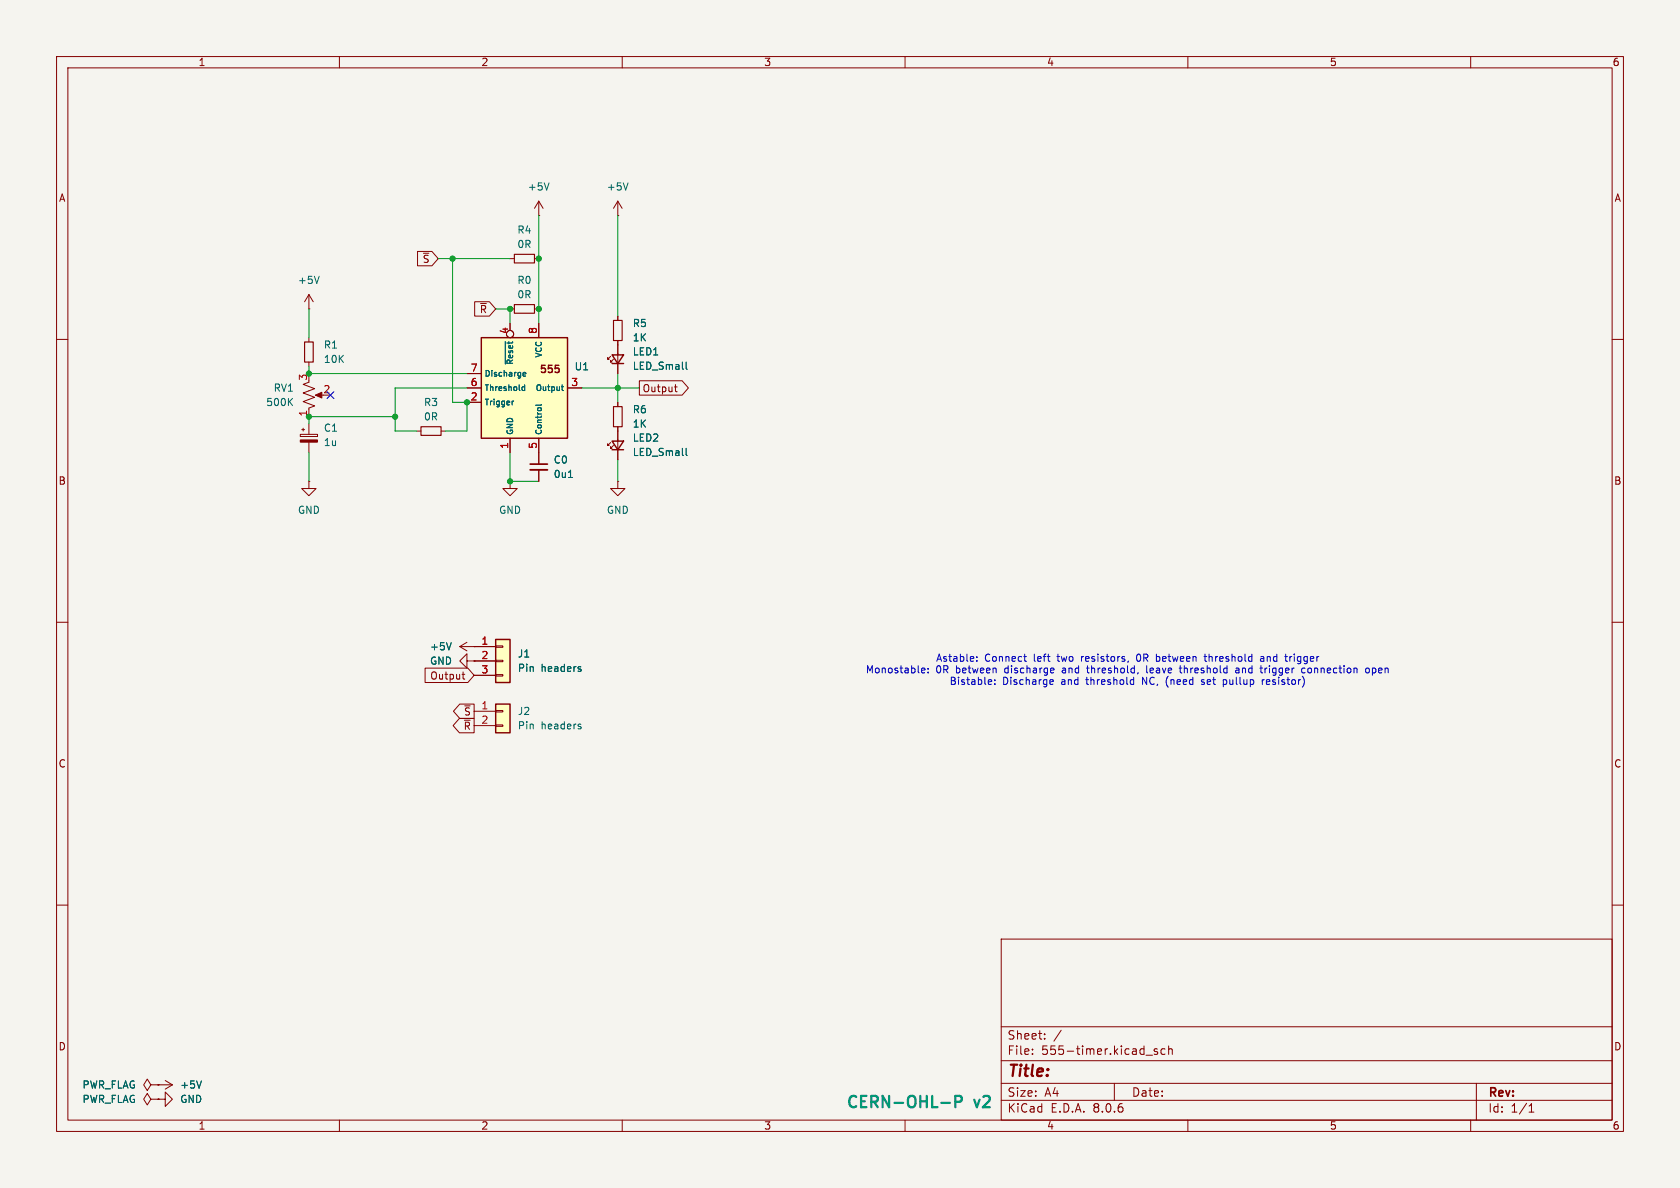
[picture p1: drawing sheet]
<svg xmlns="http://www.w3.org/2000/svg" width="297mm" height="210mm" viewBox="0 0 297 210" stroke-linecap="round" stroke-linejoin="round" font-family="sans-serif">
<path d="M0 0h297v210h-297z" fill="#f5f4ef" stroke="#f5f4ef" stroke-width=".18"/>
<g fill="none" stroke="#840000" stroke-width=".18">
<path d="M10 10h277v190h-277zM12 12h273v186h-273zM60 10v2M110 10v2M160 10v2M210 10v2M260 10v2M10 60h2M285 60h2M54.6 67.6l-1 .3 2 .8-2 .8 2 .7-2 .8 2 .8-1 .3v1.6M56.1 69.9h1M10 110h2"/>
<path d="M285 110h2M10 160h2M285 160h2M177 166h108v32h-108zM60 198v2M110 198v2M160 198v2M177 194.5h108M177 191.5h108M177 187.5h108M177 181.5h108M182.5 186.3v.1"/>
<path d="M182.5 185.5v.1M184.7 183.6v.1M184.7 182.8v.1M187.6 182.1l-1.3 2M197 191.5v3M202.6 186.5h1.1M204.6 185.5l-.4-.1-.2 .2 .1 .2 .5 .2v.3h-.6M206 185.5l-.5-.1-.3 .3v.4l.2 .2h.6M206.6 185.5l.2-.1 .4 .1v.9M206.6 184.9v1.5M210 198v2M260 198v2"/>
<path d="M261 191.5v6.5M270.3 196.6h.9M270.3 195.5l.4-.4v1.5"/>
</g>
<path d="M55.8 69.9l1.1-.6v1.1z" fill="#840000" stroke="#840000" stroke-width=".18"/>
<path d="M51.2 71l.5 .7M51.7 70.4l-.7 .8" fill="none" stroke="#006464" stroke-width=".18"/>
<path d="M85.1 59.7h15.2v17.8h-15.2z" fill="#ffffc2"/>
<path d="M85.1 59.7h15.2v17.8h-15.2zM98.2 64.6h.6M98.6 65.1l.3 .2v.3l-.3 .3" fill="none" stroke="#840000" stroke-width=".25"/>
<g fill="none" stroke="#840000" stroke-width=".18">
<path d="M54.6 54.6h.1M54.6 52.1v2.5M54.6 59.7v.8M54.6 52.1l-.8 1.2M54.6 52.1l.8 1.2M90.2 57.2v1.2M95.2 57.2v2.5M53.1 76.8h3v.4h-3zM53.3 75.9h.5M53.6 75.7v.5M54.6 64v.8M54.6 74.9v1.9"/>
<path d="M54.6 78.2v1.8M82.5 71.1h2.6M82.5 68.6h2.6M82.5 66h2.6M90.2 77.5v2.5M95.2 77.5v4.5M100.3 68.6h2.6M109.2 71.1v.8M109.2 75.4v.8M95.2 83.1v2"/>
<circle cx="90.2" cy="59.1" r=".63"/>
</g>
<path d="M56.4 48.8l-.4 1.3M89.3 60.4v4M90.8 70.9l-.3 .2M92.3 68.8l.2 .2h.3M92.5 66.2l.5-.1-.1-.2-.3-.1-.1 .2v.5h.4M92.8 68.4h-.3l-.2 .2M92.8 68v1M95.7 71.5l-.1 .1h-.9M99.2 68.4h.4M99.4 68v.9l.2 .1M100.5 84.4h.7" fill="none" stroke="#006464" stroke-width=".18"/>
<path d="M53.8 60.5h1.6v3.5h-1.6zM108.5 71.9h1.5v3.5h-1.5z" fill="none" stroke="#840000" stroke-width=".2"/>
<path d="M53.1 77.8h3v.4h-3z" fill="#840000" stroke="#840000" stroke-width=".18"/>
<path d="M93.7 83.1h3.1" fill="none" stroke="#840000" stroke-width=".33"/>
<path d="M93.7 82h3.1" fill="none" stroke="#840000" stroke-width=".3"/>
<path d="M87.6 113h2.6v7.7h-2.6z" fill="#ffffc2"/>
<g fill="none" stroke="#840000" stroke-width=".18">
<path d="M54.6 85.1v1.3h1.3l-1.3 1.2-1.3-1.2h1.3M54.6 85.1h.1M90.2 85.1v1.3h1.2l-1.2 1.2-1.3-1.2h1.3M90.2 85.1h.1M81.3 114.3h6.3M81.3 114.3l1.2 .8M82.5 113.5l-1.2 .8M83.8 114.3h.1M83.8 116.8h3.8M83.8 119.4h3.8M87.6 119.3h1.3v.2h-1.3zM87.6 116.7h1.3v.3h-1.3z"/>
<path d="M87.6 114.2h1.3v.2h-1.3zM26.7 191.8l-.7-1-.6 1 .6 1 .7-1h1.2M26.7 194.3l-.7-1-.6 1 .6 1 .7-1h1.2M27.9 191.8h.1M27.9 194.3h1.3v-1.3l1.3 1.3-1.3 1.3v-1.3M27.9 194.3h.1M27.9 191.8h2.6M29.2 191l1.3 .8M30.5 191.8l-1.3 .7"/>
</g>
<path d="M87.6 113h2.6v7.7h-2.6z" fill="none" stroke="#840000" stroke-width=".25"/>
<path d="M79.8 113.6l-.4 1.3M102.6 118.3l.1 .1-.1 .3M102.6 117.8l.1 .1M35.6 191.1l-.4 1.2" fill="none" stroke="#006464" stroke-width=".18"/>
<path d="M87.6 124.5h2.6v5h-2.6z" fill="#ffffc2"/>
<g fill="none" stroke="#840000" stroke-width=".18">
<path d="M95.2 38.1h.1M95.2 35.6l-.7 1.2M95.2 35.6v2.5M95.2 35.6l.8 1.2M109.2 38.1h.1M109.2 35.6v2.5M109.2 35.6l-.7 1.2M109.2 35.6l.8 1.2M73.8 44.4h2.6l1.1 1.3-1.1 1.3h-2.6zM83.9 53.3h2.6l1.1 1.3-1.1 1.3h-2.6zM85 53.7h1M90.2 45.7h.7"/>
<path d="M90.2 54.6h.7M90.2 57.2v1.2M94.5 45.7h.7M94.5 54.6h.7M95.2 57.2v2.5M109.2 55.9v.7M73.7 76.2h.7M78 76.2h.7M82.5 71.1h2.6M82.5 68.6h2.6M82.5 66h2.6M90.2 77.5v2.5"/>
<path d="M95.2 77.5v4.5M100.3 68.6h2.6M107.9 63l-.5 .5v-.3v.3h.3M107.9 78.2l-.5 .5v-.2v.2h.3M108.5 63.5l-.6 .5v-.2v.2h.3M108.5 78.7l-.6 .5v-.2v.2h.3M109.2 60.2v5.8M109.2 71.1v.8M109.2 75.4v5.9M113 67.3h7.6l1.1 1.3-1.1 1.3h-7.6zM119.2 68.4h.5M119.4 68v1.1l.3 .2"/>
<path d="M95.2 83.1v2M109.2 85.1v1.3h1.3l-1.3 1.2-1.3-1.2h1.3M109.2 85.1h.1M75.1 118.1h7.6l1.1 1.3-1.1 1.3h-7.6zM81.7 119.2h.5M81.9 118.8v1.1l.3 .2M82.5 116.8v-1.2l-1.2 1.2 1.2 1.3v-1.3h1.3M83.8 116.8h.1M83.8 114.3h.1M83.8 114.3h3.8M83.8 116.8h3.8M83.8 119.4h3.8"/>
<path d="M81.2 127h2.6v2.5h-2.6l-1.1-1.2zM81.3 124.5h2.5v2.5h-2.5l-1.1-1.3zM83.8 125.7h3.8M83.8 128.3h3.8M87.6 128.1h1.3v.3h-1.3zM87.6 125.6h1.3v.3h-1.3zM27.9 191.8h.1M27.9 194.3h.1"/>
<circle cx="90.2" cy="59.1" r=".63"/>
</g>
<path d="M108.2 62.7h2l-1 1.6zM108.2 78h2l-1 1.5zM108.2 64.3h2M108.2 79.5h2M87.6 124.5h2.6v5h-2.6z" fill="none" stroke="#840000" stroke-width=".25"/>
<g fill="none" stroke="#006464" stroke-width=".18">
<path d="M97.1 32.3l-.5 1.3M111 32.3l-.4 1.3M89.3 60.4v4M90.8 70.9l-.3 .2M92.3 68.8l.2 .2h.3M92.5 66.2l.5-.1-.1-.2-.3-.1-.1 .2v.5h.4M92.8 68.4h-.3l-.2 .2M92.8 68v1M95.7 71.5l-.1 .1h-.9M99.2 68.4h.4M99.4 68v.9l.2 .1M121.3 64v1.1l.2 .2"/>
<path d="M121.3 79.3v1l.2 .2M100.5 84.4h.7M79.8 113.6l-.4 1.3M102.6 118.3l.1 .1-.1 .3M102.6 117.8l.1 .1M102.6 128.4l.1 .2-.1 .2M102.6 128l.1 .1M35.6 191.1l-.4 1.2"/>
</g>
<path d="M90.9 45h3.6v1.5h-3.6zM90.9 53.8h3.6v1.6h-3.6zM108.5 56.6h1.5v3.6h-1.5zM74.4 75.4h3.6v1.6h-3.6z" fill="none" stroke="#840000" stroke-width=".2"/>
<g fill="none" stroke="#0000c2" stroke-width=".18">
<path d="M163 118.9h.5M163 118.2l.3-.1 .2 .3-.6 .1M164.1 118.8v.1M164.1 118.2v.1M172.7 116.8v.1M172.7 116.1v.1M181 116.1h.5M181.2 116.8l.3 .1M185.9 118.1l.4 .1v.2l-.6 .1M186.3 118.9h-.4M192.1 118.1h.5M192.3 117.7v1.2"/>
<path d="M199.5 116.8l-.1 .3M200.4 119.7v1.3M201.1 115.8l-.2 .3 .2 .7M201.2 118.9l-.1 .2M202.7 117.7v1.1l.2 .1M204.4 116.8l.4 .1M204.4 115.6v1.3M204.8 116.1h-.4M206.3 119.9l-.1 .5 .1 .7M208.5 118.1h.4M208.6 117.7v1.1l.3 .1M212.8 116.1h.5"/>
<path d="M213 115.6v1.1l.3 .2M218.5 118.2h.5v.7M219 118.4l-.4 .1-.2 .1 .2 .3h.4M222.7 118.1h.5M222.9 116.1h.5v.8M223.1 118.9h.1M223.4 116.4h-.4l-.2 .2 .2 .3 .4-.1M223.6 118.1v.8M223.8 118.2l-.2 .1M227.1 116.1h.5M227.5 116.9h.1M228 116.1v.8"/>
<path d="M228.1 116.1l-.1 .2M230.2 118.2l-.1 .1 .1 .5 .2 .1h.3M231.3 118.2v.6M241.5 118.2l.2-.1 .3 .1 .1 .5-.1 .2h-.3l-.2-.1zM242.6 118.9h.4M242.6 118.1v1.3M243 118.1l-.4 .1M174.9 120.1l.4 .1v.2l-.6 .2M175.3 120.9l-.4 .1M175.9 120.9v.1M175.9 120.2v.1M185.7 120.9h.4"/>
<path d="M186 120.1l.2 .3-.6 .2M200.1 120.1l.3 .1M200.4 120.9l-.3 .1M212.4 120.9l.4 .1M212.8 120.1l-.4 .2 .1 .2 .3 .1M216.3 120.2l.3-.1 .2 .2M216.3 120.1v1.3M216.8 120.9l-.2 .1-.3-.1M223.2 120.1v.9M223.5 120.1l-.3 .3M223.9 120.2v.7M224.5 120.4l-.6 .2"/>
</g>
<path d="M166.4 195h1.5M168.9 194.8h.8a.54 .54 0 0 0 .4-.5 .54 .54 0 0 0-.4-.6h-.8v2" fill="none" stroke="#0099b0" stroke-width=".4"/>
<g fill="none" stroke="#009600" stroke-width=".18">
<path d="M95.2 38.1v19.1M109.2 38.1v17.8M54.6 54.6v5.1M77.5 45.7h12.7M80 45.7v25.4h2.5v5.1h-3.8M87.6 54.6h2.6v2.6M54.6 64.8v1.2h27.9M69.8 73.7h-15.2v1.2M82.5 68.6h-12.7v7.6h3.9M102.9 68.6h10.1M109.2 66v5.1M54.6 80v5.1"/>
<path d="M90.2 80v5.1h5M109.2 81.3v3.8"/>
</g>
<path d="M57.8 69.2l1.2 1.3M59 69.2l-1.2 1.3" fill="none" stroke="#000084" stroke-width=".18"/>
<g fill="#009600" stroke="#009600" stroke-width=".18">
<circle cx="95.2" cy="45.7" r=".46"/>
<circle cx="90.2" cy="54.6" r=".46"/>
<circle cx="95.2" cy="54.6" r=".46"/>
<circle cx="80" cy="45.7" r=".46"/>
<circle cx="54.6" cy="66" r=".46"/>
<circle cx="69.8" cy="73.7" r=".46"/>
<circle cx="54.6" cy="73.7" r=".46"/>
<circle cx="82.5" cy="71.1" r=".46"/>
<circle cx="90.2" cy="85.1" r=".46"/>
<circle cx="109.2" cy="68.6" r=".46"/>
</g>
<text font-size="2.8" fill="#840000" x="178" y="190.9">Title:</text>
<g font-size="2.8" fill="#0099b0">
<text x="149.4" y="196.4">CERN-OHL-P</text>
<text x="172.3" y="196.4">v2</text>
</g>
<g font-size="2.1" fill="#840000">
<text x="178" y="184">Sheet:</text>
<text x="178" y="186.7">File:</text>
<text x="184.1" y="186.7">555-timer.kicad_sch</text>
<text x="178" y="196.9">KiCad</text>
<text x="178" y="194.1">Size:</text>
<text x="184.7" y="194.1">A4</text>
<text x="185.7" y="196.9">E.D.A.</text>
<text x="193.3" y="196.9">8.0.6</text>
<text x="200" y="194.1">Date:</text>
<text x="263" y="194.3">Rev:</text>
<text x="263" y="196.9">Id:</text>
<text x="267.1" y="196.9">1/1</text>
</g>
<g font-size="1.8" fill="#840000">
<text x="35" y="11.9">1</text>
<text x="85" y="11.9">2</text>
<text x="135" y="11.9">3</text>
<text x="185" y="11.9">4</text>
<text x="235" y="11.9">5</text>
<text x="285" y="11.9">6</text>
<text x="10.3" y="35.9">A</text>
<text x="285.3" y="35.9">A</text>
<text x="74.6" y="46.7">~{S}</text>
<text x="84.7" y="55.6">~{R}</text>
<text x="95.2" y="66.3">555</text>
<text x="113.5" y="69.5">Output</text>
<text x="10.3" y="85.9">B</text>
<text x="285.3" y="85.9">B</text>
<text x="76" y="120.3">Output</text>
<text x="81.9" y="129.2">~{R}</text>
<text x="81.9" y="126.7">~{S}</text>
<text x="10.3" y="135.9">C</text>
<text x="285.3" y="135.9">C</text>
<text x="10.3" y="185.9">D</text>
<text x="285.3" y="185.9">D</text>
<text x="35" y="199.9">1</text>
<text x="85" y="199.9">2</text>
<text x="135" y="199.9">3</text>
<text x="185" y="199.9">4</text>
<text x="235" y="199.9">5</text>
<text x="285" y="199.9">6</text>
</g>
<g font-size="1.8" fill="#006464">
<text x="93.2" y="33.9">+5V</text>
<text x="107.2" y="33.9">+5V</text>
<text x="91.4" y="41.5">R4</text>
<text x="91.4" y="44">0R</text>
<text x="52.6" y="50.4">+5V</text>
<text x="91.4" y="50.4">R0</text>
<text x="91.4" y="52.9">0R</text>
<text x="111.8" y="58">R5</text>
<text x="57.2" y="61.8">R1</text>
<text x="57.2" y="64.4">10K</text>
<text x="101.5" y="65.7">U1</text>
<text x="111.8" y="65.6">LED_Small</text>
<text x="111.8" y="60.6">1K</text>
<text x="111.8" y="63">LED1</text>
<text x="47" y="72">500K</text>
<text x="48.3" y="69.4">RV1</text>
<text x="74.9" y="72">R3</text>
<text x="57.2" y="76.5">C1</text>
<text x="74.9" y="74.5">0R</text>
<text x="111.8" y="73.3">R6</text>
<text x="111.8" y="75.8">1K</text>
<text x="57.2" y="79.1">1u</text>
<text x="97.8" y="82.1">C0</text>
<text x="111.8" y="80.8">LED_Small</text>
<text x="111.8" y="78.3">LED2</text>
<text x="97.8" y="84.7">0u1</text>
<text x="52.6" y="91">GND</text>
<text x="88.1" y="91">GND</text>
<text x="107.2" y="91">GND</text>
<text x="75.9" y="115.2">+5V</text>
<text x="75.9" y="117.7">GND</text>
<text x="91.4" y="116.4">J1</text>
<text x="91.4" y="119">Pin</text>
<text x="95.6" y="119">headers</text>
<text x="91.4" y="126.6">J2</text>
<text x="91.4" y="129.1">Pin</text>
<text x="95.6" y="129.1">headers</text>
<text x="14.5" y="192.6">PWR_FLAG</text>
<text x="14.5" y="195.2">PWR_FLAG</text>
<text x="31.8" y="192.6">+5V</text>
<text x="31.8" y="195.2">GND</text>
</g>
<g font-size="1.8" fill="#a90000">
<text x="89.9" y="59.1" transform="rotate(-90 89.9 59.1)">4</text>
<text x="95" y="59.1" transform="rotate(-90 95 59.1)">8</text>
<text x="83.1" y="65.8">7</text>
<text x="54.4" y="67.4" transform="rotate(-90 54.4 67.4)">3</text>
<text x="57.1" y="69.6">2</text>
<text x="83.1" y="70.9">2</text>
<text x="83.1" y="68.3">6</text>
<text x="100.9" y="68.3">3</text>
<text x="54.4" y="73.7" transform="rotate(-90 54.4 73.7)">1</text>
<text x="89.9" y="79.4" transform="rotate(-90 89.9 79.4)">1</text>
<text x="95" y="79.4" transform="rotate(-90 95 79.4)">5</text>
<text x="85" y="114">1</text>
<text x="85" y="116.6">2</text>
<text x="85" y="119.1">3</text>
<text x="85" y="125.5">1</text>
<text x="85" y="128">2</text>
</g>
<g font-size="1.8" fill="#0000c2">
<text x="153" y="119.2">Monostable:</text>
<text x="165.4" y="117.2">Astable:</text>
<text x="165.4" y="119.2">0R</text>
<text x="169.1" y="119.2">between</text>
<text x="174.1" y="117.2">Connect</text>
<text x="177.9" y="119.2">discharge</text>
<text x="182.9" y="117.2">left</text>
<text x="187.2" y="117.2">two</text>
<text x="188.2" y="119.2">and</text>
<text x="191.6" y="117.2">resistors,</text>
<text x="192.9" y="119.2">threshold,</text>
<text x="201.6" y="117.2">0R</text>
<text x="203.5" y="119.2">leave</text>
<text x="205.3" y="117.2">between</text>
<text x="209.7" y="119.2">threshold</text>
<text x="214" y="117.2">threshold</text>
<text x="219.7" y="119.2">and</text>
<text x="224.1" y="117.2">and</text>
<text x="224.3" y="119.2">trigger</text>
<text x="228.7" y="117.2">trigger</text>
<text x="231.8" y="119.2">connection</text>
<text x="243.3" y="119.2">open</text>
<text x="167.8" y="121.3">Bistable:</text>
<text x="177.2" y="121.3">Discharge</text>
<text x="187.7" y="121.3">and</text>
<text x="192.3" y="121.3">threshold</text>
<text x="202.4" y="121.3">NC,</text>
<text x="206.8" y="121.3">(need</text>
<text x="213.3" y="121.3">set</text>
<text x="217.3" y="121.3">pullup</text>
<text x="224.4" y="121.3">resistor)</text>
</g>
<g font-size="1.4" fill="#006464">
<text x="90.9" y="64.6" transform="rotate(-90 90.9 64.6)">~{Reset}</text>
<text x="96" y="63.4" transform="rotate(-90 96 63.4)">VCC</text>
<text x="85.6" y="71.9">Trigger</text>
<text x="85.6" y="69.3">Threshold</text>
<text x="85.6" y="66.8">Discharge</text>
<text x="94.6" y="69.3">Output</text>
<text x="90.9" y="77" transform="rotate(-90 90.9 77)">GND</text>
<text x="96" y="77" transform="rotate(-90 96 77)">Control</text>
</g>
</svg>
